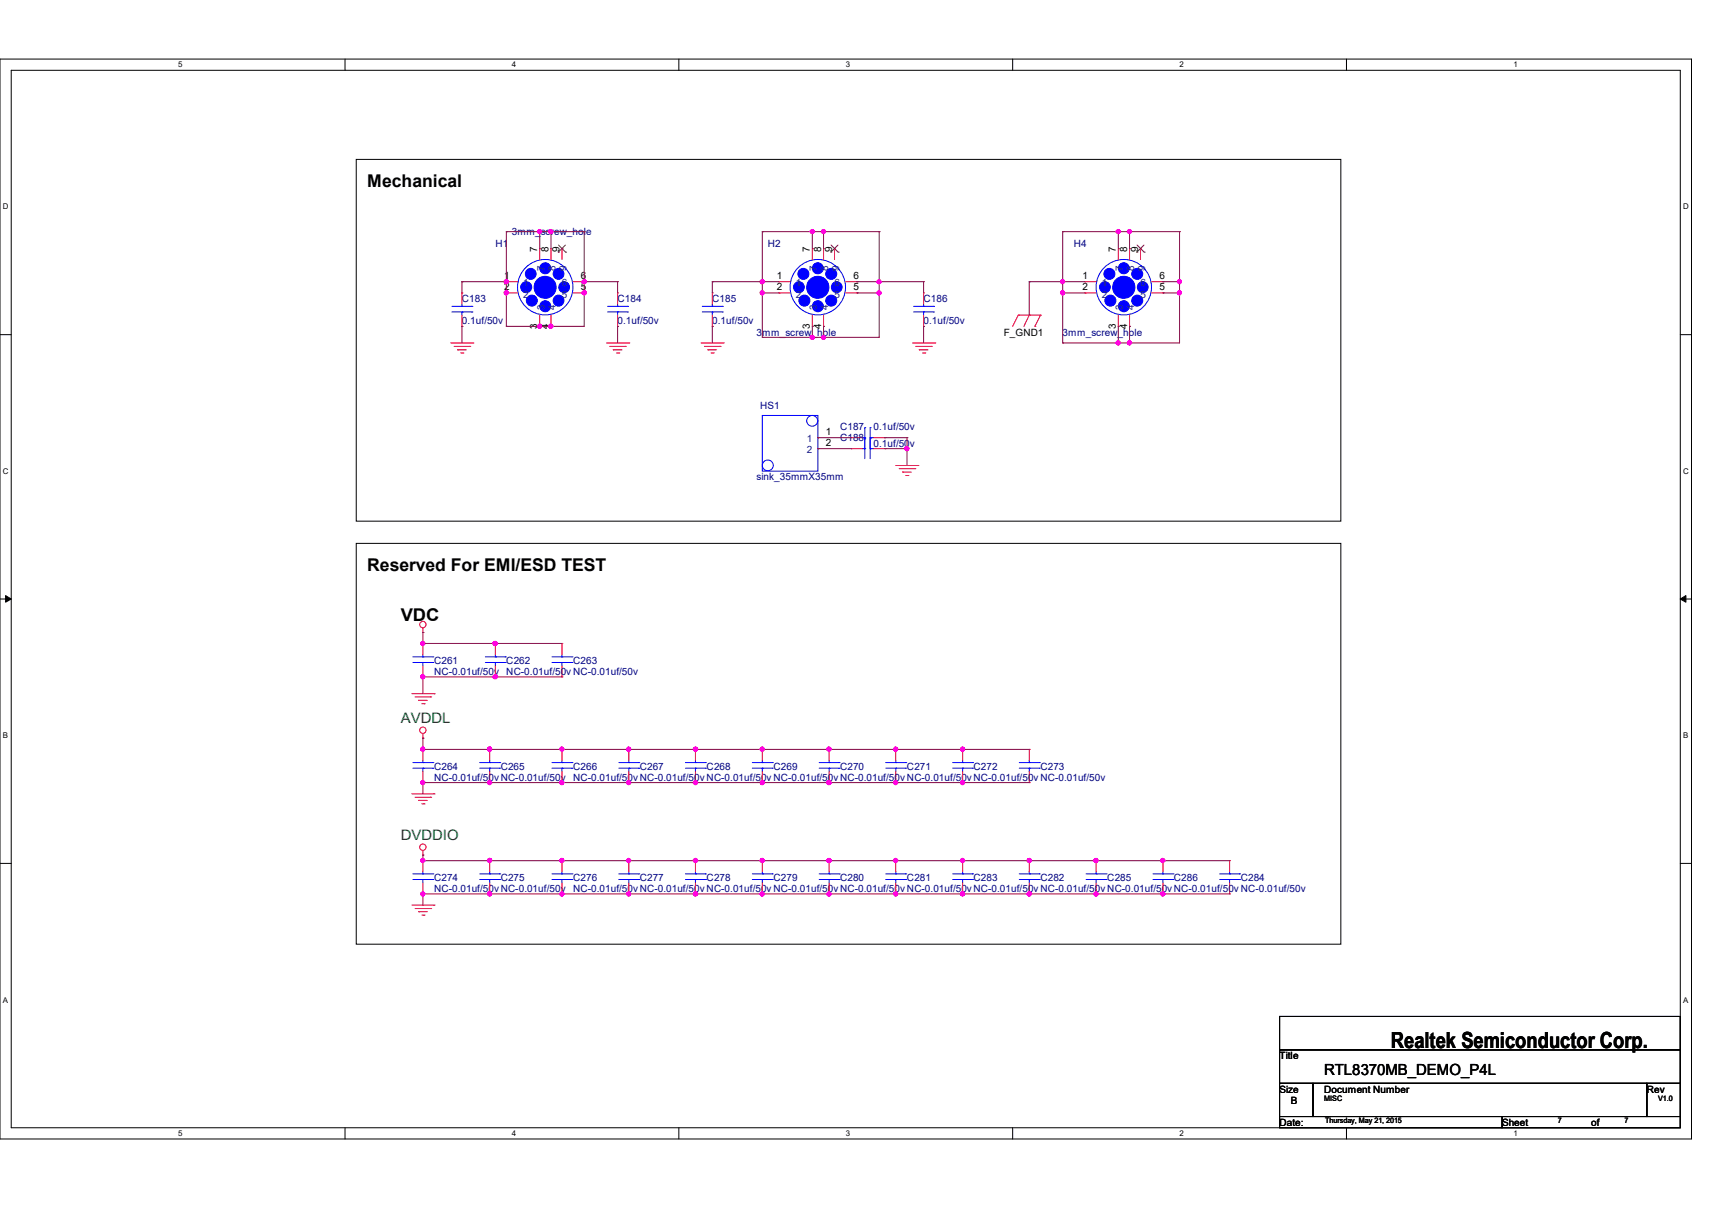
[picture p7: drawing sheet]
<svg xmlns="http://www.w3.org/2000/svg" width="297mm" height="210mm" viewBox="0 0 297 210" stroke-linecap="round" stroke-linejoin="round" font-family="sans-serif">
<path d="M0 10.2h293.5v187.3h-293.5zM1.9 12.2h289.6v183.4h-289.6z" fill="none" stroke="#000" stroke-width=".17"/>
<g fill="#fff">
<path d="M30.9 10.5h.8v1.5h-.8z"/>
<path d="M30.9 195.8h.8v1.5h-.8z"/>
</g>
<path d="M59.9 10.2v2M59.9 195.6v1.9" fill="none" stroke="#000" stroke-width=".17"/>
<g fill="#fff">
<path d="M88.8 10.5h.8v1.5h-.8z"/>
<path d="M88.8 195.8h.8v1.5h-.8z"/>
</g>
<path d="M117.8 10.2v2M117.8 195.6v1.9" fill="none" stroke="#000" stroke-width=".17"/>
<g fill="#fff">
<path d="M146.7 10.5h.8v1.5h-.8z"/>
<path d="M146.7 195.8h.8v1.5h-.8z"/>
</g>
<path d="M175.7 10.2v2M175.7 195.6v1.9" fill="none" stroke="#000" stroke-width=".17"/>
<g fill="#fff">
<path d="M204.6 10.5h.8v1.5h-.8z"/>
<path d="M204.6 195.8h.8v1.5h-.8z"/>
</g>
<path d="M233.6 10.2v2M233.6 195.6v1.9" fill="none" stroke="#000" stroke-width=".17"/>
<g fill="#fff">
<path d="M262.6 10.5h.7v1.5h-.7z"/>
<path d="M262.6 195.8h.7v1.5h-.7z"/>
<path d="M.5 35.1h1v1.5h-1z"/>
<path d="M292 35.1h1v1.5h-1z"/>
<path d="M.5 80.9h1v1.6h-1z"/>
<path d="M292 80.9h1v1.6h-1z"/>
</g>
<path d="M0 58h1.9M291.5 58h2" fill="none" stroke="#000" stroke-width=".17"/>
<g fill="#fff">
<path d="M.5 126.8h.9v1.5h-.9z"/>
<path d="M292 126.8h.9v1.5h-.9z"/>
</g>
<path d="M0 103.9h1.9M291.5 103.9h2" fill="none" stroke="#000" stroke-width=".17"/>
<path d="M1 103.3l.9 .6-.9 .5zM291.5 103.9l1-.6v1.1z" fill="#000" stroke="#000" stroke-width=".17"/>
<g fill="#fff">
<path d="M.5 172.6h.9v1.6h-.9z"/>
<path d="M292 172.6h.9v1.6h-.9z"/>
</g>
<path d="M61.8 27.6h170.8v62.8h-170.8zM61.8 94.2h170.8v69.5h-170.8zM0 149.7h1.9M291.5 149.7h2M222 176.3h69.5v5.8h-69.5zM222 182.1h69.5v5.8h-69.5zM222 187.9h5.8v5.7h-5.8zM222 193.6h38.6v2h-38.6zM227.8 187.9h57.9v5.7h-57.9zM260.6 193.6h30.9v2h-30.9zM285.7 187.9h5.8v5.7h-5.8z" fill="none" stroke="#000" stroke-width=".17"/>
<g fill="none" stroke="#f00" stroke-width=".17">
<path d="M78.2 59.5h3.8M80.1 50.8h.1M80.1 56.6h.1M80.1 50.8v1.9M80.1 54.7v1.9M82 59.5h.1M87.8 48.9h.1M87.8 50.8h.1M87.8 48.9h2M87.8 50.8h2M93.6 56.6h.1M93.6 43.1h.1"/>
<path d="M93.6 43.1v1.9M93.6 54.7v1.9M95.6 56.6h.1M95.6 43.1h.1M95.6 43.1v1.9M95.6 54.7v1.9M97.5 43.1h.1M97.5 43.1v1.9M99.4 48.9h1.9M99.4 50.8h1.9M101.3 50.8h.1M101.3 48.9h.1"/>
<path d="M105.2 59.5h3.9M107.1 50.8h.1M107.1 56.6h.1M107.1 50.8v1.9M107.1 54.7v1.9M109.1 59.5h.1M121.6 59.5h3.9M123.6 50.8h.1M123.6 56.6h.1M123.6 50.8v1.9M123.6 54.7v1.9M125.5 59.5h.1"/>
<path d="M135.1 48.9h.1M135.1 50.8h.1M135.1 48.9h2M135.1 50.8h2M140.9 56.6h.1M140.9 43.1h.1M140.9 43.1v1.9M140.9 54.7v1.9M142.9 56.6h.1M142.9 43.1h.1M142.9 43.1v1.9M142.9 54.7v1.9"/>
<path d="M144.8 43.1h.1M144.8 43.1v1.9M146.7 48.9h2M146.7 50.8h2M148.7 50.8h.1M148.7 48.9h.1M158.3 59.5h3.9M160.2 50.8h.1M160.2 56.6h.1M160.2 50.8v1.9M160.2 54.7v1.9M162.2 59.5h.1"/>
<path d="M176.7 54.7h.1M176.7 54.7l-1 1.9M176.7 54.7h3.8M178.6 54.7h.1M178.6 54.7l-1 1.9M179.5 56.6h.1M180.5 54.7h.1M180.5 54.7l-1 1.9M188.2 48.9h.1M188.2 50.8h.1M188.2 48.9h2M188.2 50.8h2"/>
<path d="M194 56.6h.1M194 43.1h.1M194 43.1v1.9M194 54.7v1.9M196 56.6h.1M196 43.1h.1M196 43.1v1.9M196 54.7v1.9M197.9 43.1h.1M197.9 43.1v1.9M199.8 48.9h2M199.8 50.8h2"/>
<path d="M201.8 50.8h.1M201.8 48.9h.1M78.8 60.1h2.7M79.4 60.7h.1M79.4 60.7h1.5M79.9 61.2h.4M80.3 61.2h.1M81.5 60.1h.1M105.8 60.1h2.7M106.4 60.7h.1M106.4 60.7h1.5M107 61.2h.4"/>
<path d="M107.4 61.2h.1M108.5 60.1h.1M122.2 60.1h2.7M122.8 60.7h.1M122.8 60.7h1.5M123.4 61.2h.3M123.7 61.2h.1M124.9 60.1h.1M141.9 75.9h.1M141.9 77.8h.1M147.7 75.9h.1M147.7 77.8h.1"/>
<path d="M147.7 75.9h1.9M147.7 77.8h1.9M151.6 75.9h1.9M151.6 77.8h1.9M153.5 75.9h.1M153.5 77.8h.1M158.9 60.1h2.7M159.5 60.7h.1M159.5 60.7h1.5M160.1 61.2h.3M160.4 61.2h.1M161.6 60.1h.1"/>
<path d="M155.4 80.7h3.9M156 81.3h2.7M156.6 81.9h.1M156.6 81.9h1.5M157.1 82.5h.4M157.5 82.5h.1M158.7 81.3h.1M159.3 80.7h.1M73.4 109.7h.1M73.4 111.6h.1M73.4 117.4h.1M73.4 108.9v.8"/>
<path d="M73.4 111.6v1.9M73.4 115.5v1.9M85.9 111.6h.1M85.9 117.4h.1M85.9 111.6v1.9M85.9 115.5v1.9M97.5 111.6h.1M97.5 117.4h.1M97.5 111.6v1.9M97.5 115.5v1.9M71.5 120.3h3.8M71.5 137.7h3.8"/>
<path d="M72 120.9h2.7M72 138.3h2.7M72.6 121.5h.1M72.6 138.8h.1M72.6 121.5h1.5M72.6 138.8h1.5M73.2 122h.4M73.2 139.4h.4M73.4 128h.1M73.4 130h.1M73.4 135.7h.1M73.4 127.3v.7"/>
<path d="M73.4 130v1.9M73.4 133.8v1.9M73.6 122h.1M73.6 139.4h.1M74.7 120.9h.1M74.7 138.3h.1M75.3 120.3h.1M75.3 137.7h.1M85 130h.1M85 135.7h.1M85 130v1.9M85 133.8v1.9"/>
<path d="M97.5 130h.1M97.5 135.7h.1M97.5 130v1.9M97.5 133.8v1.9M109.1 130h.1M109.1 135.7h.1M109.1 130v1.9M109.1 133.8v1.9M120.6 130h.1M120.6 135.7h.1M120.6 130v1.9M120.6 133.8v1.9"/>
<path d="M132.2 130h.1M132.2 135.7h.1M132.2 130v1.9M132.2 133.8v1.9M143.8 130h.1M143.8 135.7h.1M143.8 130v1.9M143.8 133.8v1.9M155.4 130h.1M155.4 135.7h.1M155.4 130v1.9M155.4 133.8v1.9"/>
<path d="M167 130h.1M167 135.7h.1M167 130v1.9M167 133.8v1.9M178.6 130h.1M178.6 135.7h.1M178.6 130v1.9M178.6 133.8v1.9M71.5 157h3.8M72 157.6h2.7M72.6 158.1h.1M72.6 158.1h1.5"/>
<path d="M73.2 158.7h.4M73.4 148.3h.1M73.4 149.3h.1M73.4 155h.1M73.4 147.5v.8M73.4 149.3v1.9M73.4 153.1v1.9M73.6 158.7h.1M74.7 157.6h.1M75.3 157h.1M85 149.3h.1M85 155h.1"/>
<path d="M85 149.3v1.9M85 153.1v1.9M97.5 149.3h.1M97.5 155h.1M97.5 149.3v1.9M97.5 153.1v1.9M109.1 149.3h.1M109.1 155h.1M109.1 149.3v1.9M109.1 153.1v1.9M120.6 149.3h.1M120.6 155h.1"/>
<path d="M120.6 149.3v1.9M120.6 153.1v1.9M132.2 149.3h.1M132.2 155h.1M132.2 149.3v1.9M132.2 153.1v1.9M143.8 149.3h.1M143.8 155h.1M143.8 149.3v1.9M143.8 153.1v1.9M155.4 149.3h.1M155.4 155h.1"/>
<path d="M155.4 149.3v1.9M155.4 153.1v1.9M167 149.3h.1M167 155h.1M167 149.3v1.9M167 153.1v1.9M178.6 149.3h.1M178.6 155h.1M178.6 149.3v1.9M178.6 153.1v1.9M190.2 149.3h.1M190.2 155h.1"/>
<path d="M190.2 149.3v1.9M190.2 153.1v1.9M201.8 149.3h.1M201.8 155h.1M201.8 149.3v1.9M201.8 153.1v1.9M213.3 149.3h.1M213.3 155h.1M213.3 149.3v1.9M213.3 153.1v1.9"/>
<circle cx="73.4" cy="108.3" r=".55"/>
<circle cx="73.4" cy="126.6" r=".55"/>
<circle cx="73.4" cy="146.9" r=".55"/>
</g>
<g fill="none" stroke="#00f" stroke-width=".17">
<path d="M78.4 54.1h3.5M78.4 53.1h3.5M80.1 53.1h.1M80.1 54.1h.1M80.1 52.7v.4M80.1 54.1v.6M81.9 54.1h.1M81.9 53.1h.1M105.4 54.1h3.5M105.4 53.1h3.5M107.1 53.1h.1M107.1 54.1h.1"/>
<path d="M107.1 52.7v.4M107.1 54.1v.6M108.9 54.1h.1M108.9 53.1h.1M121.8 54.1h3.5M121.8 53.1h3.5M123.6 53.1h.1M123.6 54.1h.1M123.6 52.7v.4M123.6 54.1v.6M125.3 54.1h.1M125.3 53.1h.1"/>
<path d="M158.5 54.1h3.5M158.5 53.1h3.5M160.2 53.1h.1M160.2 54.1h.1M160.2 52.7v.4M160.2 54.1v.6M162 54.1h.1M162 53.1h.1M132.2 72.1h9.7v9.6h-9.7zM149.6 75.9h.4M149.6 77.8h.4M150 75.9h.1"/>
<path d="M150 74.2h.1M150 77.8h.1M150 76.1h.1M150 74.2v5.3M151 74.2h.1M151 75.9h.1M151 76.1h.1M151 77.8h.1M151 75.9h.6M151 74.2v5.3M151 77.8h.6M71.6 114.9h3.5"/>
<path d="M71.6 113.9h3.5M73.4 113.9h.1M73.4 114.9h.1M73.4 113.5v.4M73.4 114.9v.6M75.1 114.9h.1M75.1 113.9h.1M84.2 114.9h3.5M84.2 113.9h3.5M85.9 113.9h.1M85.9 114.9h.1M85.9 113.5v.4"/>
<path d="M85.9 114.9v.6M87.7 114.9h.1M87.7 113.9h.1M95.8 114.9h3.4M95.8 113.9h3.4M97.5 113.9h.1M97.5 114.9h.1M97.5 113.5v.4M97.5 114.9v.6M99.2 114.9h.1M99.2 113.9h.1M71.6 133.2h3.5"/>
<path d="M71.6 132.2h3.5M73.4 132.2h.1M73.4 133.2h.1M73.4 131.9v.3M73.4 133.2v.6M75.1 133.2h.1M75.1 132.2h.1M83.2 133.2h3.5M83.2 132.2h3.5M85 132.2h.1M85 133.2h.1M85 131.9v.3"/>
<path d="M85 133.2v.6M86.7 133.2h.1M86.7 132.2h.1M95.8 133.2h3.4M95.8 132.2h3.4M97.5 132.2h.1M97.5 133.2h.1M97.5 131.9v.3M97.5 133.2v.6M99.2 133.2h.1M99.2 132.2h.1M107.4 133.2h3.4"/>
<path d="M107.4 132.2h3.4M109.1 132.2h.1M109.1 133.2h.1M109.1 131.9v.3M109.1 133.2v.6M110.8 133.2h.1M110.8 132.2h.1M118.9 133.2h3.5M118.9 132.2h3.5M120.6 132.2h.1M120.6 133.2h.1M120.6 131.9v.3"/>
<path d="M120.6 133.2v.6M122.4 133.2h.1M122.4 132.2h.1M130.5 133.2h3.5M130.5 132.2h3.5M132.2 132.2h.1M132.2 133.2h.1M132.2 131.9v.3M132.2 133.2v.6M134 133.2h.1M134 132.2h.1M142.1 133.2h3.5"/>
<path d="M142.1 132.2h3.5M143.8 132.2h.1M143.8 133.2h.1M143.8 131.9v.3M143.8 133.2v.6M145.6 133.2h.1M145.6 132.2h.1M153.7 133.2h3.4M153.7 132.2h3.4M155.4 132.2h.1M155.4 133.2h.1M155.4 131.9v.3"/>
<path d="M155.4 133.2v.6M157.1 133.2h.1M157.1 132.2h.1M165.3 133.2h3.4M165.3 132.2h3.4M167 132.2h.1M167 133.2h.1M167 131.9v.3M167 133.2v.6M168.7 133.2h.1M168.7 132.2h.1M176.8 133.2h3.5"/>
<path d="M176.8 132.2h3.5M178.6 132.2h.1M178.6 133.2h.1M178.6 131.9v.3M178.6 133.2v.6M180.3 133.2h.1M180.3 132.2h.1M71.6 152.5h3.5M71.6 151.6h3.5M73.4 151.6h.1M73.4 152.5h.1M73.4 151.2v.4"/>
<path d="M73.4 152.5v.6M75.1 152.5h.1M75.1 151.6h.1M83.2 152.5h3.5M83.2 151.6h3.5M85 151.6h.1M85 152.5h.1M85 151.2v.4M85 152.5v.6M86.7 152.5h.1M86.7 151.6h.1M95.8 152.5h3.4"/>
<path d="M95.8 151.6h3.4M97.5 151.6h.1M97.5 152.5h.1M97.5 151.2v.4M97.5 152.5v.6M99.2 152.5h.1M99.2 151.6h.1M107.4 152.5h3.4M107.4 151.6h3.4M109.1 151.6h.1M109.1 152.5h.1M109.1 151.2v.4"/>
<path d="M109.1 152.5v.6M110.8 152.5h.1M110.8 151.6h.1M118.9 152.5h3.5M118.9 151.6h3.5M120.6 151.6h.1M120.6 152.5h.1M120.6 151.2v.4M120.6 152.5v.6M122.4 152.5h.1M122.4 151.6h.1M130.5 152.5h3.5"/>
<path d="M130.5 151.6h3.5M132.2 151.6h.1M132.2 152.5h.1M132.2 151.2v.4M132.2 152.5v.6M134 152.5h.1M134 151.6h.1M142.1 152.5h3.5M142.1 151.6h3.5M143.8 151.6h.1M143.8 152.5h.1M143.8 151.2v.4"/>
<path d="M143.8 152.5v.6M145.6 152.5h.1M145.6 151.6h.1M153.7 152.5h3.4M153.7 151.6h3.4M155.4 151.6h.1M155.4 152.5h.1M155.4 151.2v.4M155.4 152.5v.6M157.1 152.5h.1M157.1 151.6h.1M165.3 152.5h3.4"/>
<path d="M165.3 151.6h3.4M167 151.6h.1M167 152.5h.1M167 151.2v.4M167 152.5v.6M168.7 152.5h.1M168.7 151.6h.1M176.8 152.5h3.5M176.8 151.6h3.5M178.6 151.6h.1M178.6 152.5h.1M178.6 151.2v.4"/>
<path d="M178.6 152.5v.6M180.3 152.5h.1M180.3 151.6h.1M188.4 152.5h3.5M188.4 151.6h3.5M190.2 151.6h.1M190.2 152.5h.1M190.2 151.2v.4M190.2 152.5v.6M191.9 152.5h.1M191.9 151.6h.1M200 152.5h3.5"/>
<path d="M200 151.6h3.5M201.8 151.6h.1M201.8 152.5h.1M201.8 151.2v.4M201.8 152.5v.6M203.5 152.5h.1M203.5 151.6h.1M211.6 152.5h3.5M211.6 151.6h3.5M213.3 151.6h.1M213.3 152.5h.1M213.3 151.2v.4"/>
<path d="M213.3 152.5v.6M215.1 152.5h.1M215.1 151.6h.1"/>
<circle cx="94.6" cy="49.8" r="4.8"/>
<circle cx="141.9" cy="49.8" r="4.8"/>
<circle cx="195" cy="49.8" r="4.8"/>
<circle cx="140.9" cy="73" r=".94"/>
<circle cx="133.2" cy="80.7" r=".94"/>
</g>
<g fill="#00f" stroke="#00f" stroke-width=".17">
<circle cx="195" cy="49.8" r="1.92"/>
<circle cx="198.2" cy="49.8" r=".94"/>
<circle cx="197.3" cy="52.1" r=".95"/>
<circle cx="195" cy="53.1" r=".95"/>
<circle cx="192.6" cy="52.1" r=".95"/>
<circle cx="191.7" cy="49.8" r=".94"/>
<circle cx="192.5" cy="47.5" r=".95"/>
<circle cx="195" cy="46.5" r=".95"/>
<circle cx="197.3" cy="47.5" r=".95"/>
<circle cx="141.9" cy="49.8" r="1.92"/>
<circle cx="145.2" cy="49.8" r=".94"/>
<circle cx="144.2" cy="52.1" r=".95"/>
<circle cx="141.9" cy="53.1" r=".95"/>
<circle cx="139.6" cy="52.1" r=".95"/>
<circle cx="138.6" cy="49.8" r=".94"/>
<circle cx="139.4" cy="47.5" r=".95"/>
<circle cx="141.9" cy="46.5" r=".95"/>
<circle cx="144.2" cy="47.5" r=".95"/>
<circle cx="94.6" cy="49.8" r="1.91"/>
<circle cx="97.9" cy="49.8" r=".94"/>
<circle cx="96.9" cy="52.1" r=".94"/>
<circle cx="94.6" cy="53.1" r=".95"/>
<circle cx="92.3" cy="52.1" r=".95"/>
<circle cx="91.3" cy="49.8" r=".95"/>
<circle cx="92.1" cy="47.5" r=".94"/>
<circle cx="94.6" cy="46.5" r=".95"/>
<circle cx="96.9" cy="47.5" r=".94"/>
</g>
<path d="M96.9 43.7h.1M96.9 42.5l1.2 1.2M98.1 42.5l-1.2 1.2M98.1 43.7h.1M144.1 43.7h.1M144.2 42.5l1.2 1.2M145.4 42.5l-1.3 1.2M145.4 43.7h.1M197.2 43.7h.1M197.3 42.5l1.2 1.2M198.5 42.5l-1.3 1.2M198.5 43.7h.1" fill="none" stroke="#804000" stroke-width=".17"/>
<g fill="none" stroke="#800040" stroke-width=".17">
<path d="M80.1 48.9h.1M80.1 56.6h.1M80.1 48.9h7.7M80.1 48.9v1.9M80.1 56.6v2.9M87.8 50.8h.1M87.8 48.9h.1M87.8 56.6h.1M87.8 40.2h.1M87.8 40.2v16.4M87.8 40.2h13.5M93.6 40.2h.1"/>
<path d="M93.6 56.6h.1M93.6 40.2v2.9M95.6 40.2h.1M95.6 56.6h.1M95.6 40.2v2.9M101.3 48.9h.1M101.3 50.8h.1M101.3 40.2h.1M101.3 40.2v16.4h-13.5M101.3 48.9h5.8M107.1 48.9h.1M107.1 56.6h.1"/>
<path d="M107.1 48.9v1.9M107.1 56.6v2.9M123.6 48.9h.1M123.6 56.6h.1M123.6 48.9h11.5M123.6 48.9v1.9M123.6 56.6v2.9M132.2 40.2h.1M132.2 48.9h.1M132.2 50.8h.1M132.2 58.5h.1M132.2 40.2h20.3"/>
<path d="M132.2 40.2v18.3M132.2 50.8h2.9M140.9 40.2h.1M140.9 58.5h.1M140.9 56.6h.1M140.9 40.2v2.9M140.9 56.6v1.9M142.9 58.5h.1M142.9 40.2h.1M142.9 56.6h.1M142.9 40.2v2.9M142.9 56.6v1.9"/>
<path d="M148.7 50.8h.1M148.7 48.9h.1M148.7 48.9h11.5M148.7 50.8h3.8M152.5 50.8h.1M152.5 48.9h.1M152.5 40.2h.1M152.5 40.2v18.3h-20.3M160.2 48.9h.1M160.2 56.6h.1M160.2 48.9v1.9M160.2 56.6v2.9"/>
<path d="M178.6 48.9h.1M178.6 48.9h9.6M178.6 48.9v5.8M184.4 40.2h.1M184.4 50.8h.1M184.4 48.9h.1M184.4 59.5h.1M184.4 40.2h20.2M184.4 50.8h3.8M184.4 40.2v19.3M194 40.2h.1M194 56.6h.1"/>
<path d="M194 59.5h.1M194 40.2v2.9M194 56.6v2.9M196 40.2h.1M196 56.6h.1M196 59.5h.1M196 40.2v2.9M196 56.6v2.9M201.8 50.8h.1M201.8 48.9h.1M201.8 48.9h2.8M201.8 50.8h2.8"/>
<path d="M204.6 48.9h.1M204.6 50.8h.1M204.6 40.2h.1M204.6 40.2v19.3h-20.2M141.9 75.9h.1M141.9 77.8h.1M141.9 75.9h5.8M141.9 77.8h5.8M153.5 75.9h.1M153.5 77.8h.1M153.5 75.9h3.9M153.5 77.8h3.9"/>
<path d="M157.4 77.8h.1M157.4 75.9h.1M157.4 75.9v4.8M73.4 109.7h.1M73.4 117.4h.1M73.4 111.6h.1M73.4 109.7v1.9M73.4 117.4v2.9M73.4 111.6h24.1M73.4 117.4h24.1M85.9 111.6h.1M85.9 117.4h.1"/>
<path d="M73.4 135.7h.1M73.4 128h.1M73.4 130h.1M73.4 128v2M73.4 135.7v2M73.4 130h105.2M73.4 135.7h105.2M85 130h.1M85 135.7h.1M97.5 130h.1M97.5 135.7h.1M109.1 130h.1"/>
<path d="M109.1 135.7h.1M120.6 130h.1M120.6 135.7h.1M132.2 130h.1M132.2 135.7h.1M143.8 130h.1M143.8 135.7h.1M155.4 135.7h.1M155.4 130h.1M167 130h.1M167 135.7h.1M73.4 148.3h.1"/>
<path d="M73.4 149.3h.1M73.4 155h.1M73.4 148.3v1M73.4 155v2M73.4 149.3h139.9M73.4 155h139.9M85 149.3h.1M85 155h.1M97.5 149.3h.1M97.5 155h.1M109.1 149.3h.1M109.1 155h.1"/>
<path d="M120.6 149.3h.1M120.6 155h.1M132.2 149.3h.1M132.2 155h.1M143.8 149.3h.1M143.8 155h.1M155.4 149.3h.1M155.4 155h.1M167 149.3h.1M167 155h.1M178.6 149.3h.1M178.6 155h.1"/>
<path d="M190.2 155h.1M190.2 149.3h.1M201.8 149.3h.1M201.8 155h.1"/>
</g>
<g fill="#f0f" stroke="#f0f" stroke-width=".17">
<circle cx="87.8" cy="50.8" r=".36"/>
<circle cx="157.3" cy="77.8" r=".36"/>
<circle cx="87.8" cy="48.9" r=".36"/>
<circle cx="101.4" cy="48.9" r=".37"/>
<circle cx="101.4" cy="50.8" r=".37"/>
<circle cx="95.6" cy="40.2" r=".37"/>
<circle cx="93.6" cy="40.2" r=".36"/>
<circle cx="93.6" cy="56.6" r=".36"/>
<circle cx="95.6" cy="56.6" r=".37"/>
<circle cx="140.9" cy="40.2" r=".36"/>
<circle cx="132.2" cy="48.9" r=".36"/>
<circle cx="132.2" cy="50.8" r=".36"/>
<circle cx="152.5" cy="50.8" r=".36"/>
<circle cx="152.5" cy="48.9" r=".36"/>
<circle cx="142.9" cy="40.2" r=".36"/>
<circle cx="142.9" cy="58.5" r=".36"/>
<circle cx="140.9" cy="58.5" r=".36"/>
<circle cx="194" cy="40.2" r=".36"/>
<circle cx="184.3" cy="48.9" r=".36"/>
<circle cx="195.9" cy="40.2" r=".36"/>
<circle cx="204.6" cy="48.9" r=".36"/>
<circle cx="194" cy="59.5" r=".36"/>
<circle cx="184.3" cy="50.8" r=".36"/>
<circle cx="195.9" cy="59.5" r=".36"/>
<circle cx="204.6" cy="50.8" r=".36"/>
<circle cx="85.9" cy="111.6" r=".37"/>
<circle cx="85.9" cy="117.4" r=".37"/>
<circle cx="73.3" cy="117.4" r=".36"/>
<circle cx="84.9" cy="129.9" r=".36"/>
<circle cx="73.3" cy="129.9" r=".36"/>
<circle cx="143.8" cy="129.9" r=".37"/>
<circle cx="167" cy="129.9" r=".36"/>
<circle cx="120.7" cy="129.9" r=".37"/>
<circle cx="109.1" cy="129.9" r=".36"/>
<circle cx="132.2" cy="129.9" r=".36"/>
<circle cx="97.5" cy="129.9" r=".36"/>
<circle cx="167" cy="135.7" r=".36"/>
<circle cx="143.8" cy="135.7" r=".37"/>
<circle cx="97.5" cy="135.7" r=".36"/>
<circle cx="109.1" cy="135.7" r=".36"/>
<circle cx="155.4" cy="135.7" r=".36"/>
<circle cx="84.9" cy="135.7" r=".36"/>
<circle cx="132.2" cy="135.7" r=".36"/>
<circle cx="73.3" cy="135.7" r=".36"/>
<circle cx="120.7" cy="135.7" r=".37"/>
<circle cx="84.9" cy="149.2" r=".36"/>
<circle cx="73.3" cy="149.2" r=".36"/>
<circle cx="109.1" cy="149.2" r=".36"/>
<circle cx="201.7" cy="149.2" r=".37"/>
<circle cx="143.8" cy="149.2" r=".37"/>
<circle cx="178.6" cy="149.2" r=".37"/>
<circle cx="120.7" cy="149.2" r=".37"/>
<circle cx="97.5" cy="149.2" r=".36"/>
<circle cx="132.2" cy="149.2" r=".36"/>
<circle cx="155.4" cy="149.2" r=".36"/>
<circle cx="167" cy="149.2" r=".36"/>
<circle cx="201.7" cy="155" r=".37"/>
<circle cx="120.7" cy="155" r=".37"/>
<circle cx="143.8" cy="155" r=".37"/>
<circle cx="84.9" cy="155" r=".36"/>
<circle cx="167" cy="155" r=".36"/>
<circle cx="97.5" cy="155" r=".36"/>
<circle cx="73.3" cy="155" r=".36"/>
<circle cx="190.1" cy="155" r=".36"/>
<circle cx="132.2" cy="155" r=".36"/>
<circle cx="178.6" cy="155" r=".37"/>
<circle cx="155.4" cy="155" r=".36"/>
<circle cx="109.1" cy="155" r=".36"/>
<circle cx="190.1" cy="149.2" r=".36"/>
<circle cx="155.4" cy="129.9" r=".36"/>
<circle cx="73.3" cy="111.6" r=".36"/>
</g>
<text font-size="3.9" x="241.3" y="181.8">Realtek Semiconductor Corp.</text>
<g font-size="3">
<text x="63.7" y="32.4">Mechanical</text>
<text x="63.7" y="99">Reserved For EMI/ESD TEST</text>
<text x="69.5" y="107.7">VDC</text>
</g>
<text font-size="2.7" x="229.7" y="186.4">RTL8370MB_DEMO_P4L</text>
<g font-size="2.5" fill="#008000">
<text x="69.5" y="125.4">AVDDL</text>
<text x="69.5" y="145.7">DVDDIO</text>
</g>
<g font-size="1.7" fill="#000080">
<text x="88.8" y="40.8">3mm_screw_hole</text>
<text x="85.9" y="42.8">H1</text>
<text x="133.2" y="42.8">H2</text>
<text x="186.3" y="42.8">H4</text>
<text x="80.1" y="52.4">C183</text>
<text x="107.1" y="52.4">C184</text>
<text x="123.6" y="52.4">C185</text>
<text x="160.2" y="52.4">C186</text>
<text x="80.1" y="56.3">0.1uf/50v</text>
<text x="107.1" y="56.3">0.1uf/50v</text>
<text x="123.6" y="56.3">0.1uf/50v</text>
<text x="131.3" y="58.2">3mm_screw_hole</text>
<text x="160.2" y="56.3">0.1uf/50v</text>
<text x="184.4" y="58.2">3mm_screw_hole</text>
<text x="131.9" y="70.9">HS1</text>
<text x="145.7" y="74.6">C187</text>
<text x="145.7" y="76.5">C188</text>
<text x="151.6" y="77.5">0.1uf/50v</text>
<text x="151.6" y="74.6">0.1uf/50v</text>
<text x="131.3" y="83.3">sink_35mmX35mm</text>
<text x="75.3" y="115.1">C261</text>
<text x="75.3" y="117.1">NC-0.01uf/50v</text>
<text x="87.8" y="115.1">C262</text>
<text x="87.8" y="117.1">NC-0.01uf/50v NC-0.01uf/50v</text>
<text x="99.4" y="115.1">C263</text>
<text x="75.3" y="133.5">C264</text>
<text x="75.3" y="135.4">NC-0.01uf/50vNC-0.01uf/50v</text>
<text x="86.9" y="133.5">C265</text>
<text x="99.4" y="133.5">C266</text>
<text x="99.4" y="135.4">NC-0.01uf/50vNC-0.01uf/50v NC-0.01uf/50v NC-0.01uf/50vNC-0.01uf/50v NC-0.01uf/50vNC-0.01uf/50v NC-0.01uf/50v</text>
<text x="111" y="133.5">C267</text>
<text x="122.6" y="133.5">C268</text>
<text x="134.2" y="133.5">C269</text>
<text x="145.7" y="133.5">C270</text>
<text x="157.3" y="133.5">C271</text>
<text x="168.9" y="133.5">C272</text>
<text x="180.5" y="133.5">C273</text>
<text x="75.3" y="152.8">C274</text>
<text x="75.3" y="154.7">NC-0.01uf/50vNC-0.01uf/50v</text>
<text x="86.9" y="152.8">C275</text>
<text x="99.4" y="152.8">C276</text>
<text x="99.4" y="154.7">NC-0.01uf/50vNC-0.01uf/50v NC-0.01uf/50v NC-0.01uf/50vNC-0.01uf/50v NC-0.01uf/50vNC-0.01uf/50v NC-0.01uf/50v NC-0.01uf/50vNC-0.01uf/50v NC-0.01uf/50v</text>
<text x="111" y="152.8">C277</text>
<text x="122.6" y="152.8">C278</text>
<text x="134.2" y="152.8">C279</text>
<text x="145.7" y="152.8">C280</text>
<text x="157.3" y="152.8">C281</text>
<text x="168.9" y="152.8">C283</text>
<text x="180.5" y="152.8">C282</text>
<text x="192.1" y="152.8">C285</text>
<text x="203.7" y="152.8">C286</text>
<text x="215.3" y="152.8">C284</text>
</g>
<g font-size="1.7">
<text x="93.2" y="43.6" transform="rotate(-90 93.2 43.6)">7</text>
<text x="95.2" y="43.6" transform="rotate(-90 95.2 43.6)">8</text>
<text x="97.1" y="43.6" transform="rotate(-90 97.1 43.6)">9</text>
<text x="140.5" y="43.6" transform="rotate(-90 140.5 43.6)">7</text>
<text x="142.4" y="43.6" transform="rotate(-90 142.4 43.6)">8</text>
<text x="144.4" y="43.6" transform="rotate(-90 144.4 43.6)">9</text>
<text x="193.6" y="43.6" transform="rotate(-90 193.6 43.6)">7</text>
<text x="195.5" y="43.6" transform="rotate(-90 195.5 43.6)">8</text>
<text x="197.4" y="43.6" transform="rotate(-90 197.4 43.6)">9</text>
<text x="87.5" y="48.4">1</text>
<text x="87.5" y="50.4">2</text>
<text x="100.8" y="50.4">5</text>
<text x="100.8" y="48.4">6</text>
<text x="134.7" y="48.4">1</text>
<text x="134.7" y="50.4">2</text>
<text x="148.1" y="50.4">5</text>
<text x="148.1" y="48.4">6</text>
<text x="187.8" y="48.4">1</text>
<text x="187.8" y="50.4">2</text>
<text x="201.2" y="50.4">5</text>
<text x="201.2" y="48.4">6</text>
<text x="93.2" y="57" transform="rotate(-90 93.2 57)">3</text>
<text x="95.2" y="57" transform="rotate(-90 95.2 57)">4</text>
<text x="140.5" y="57" transform="rotate(-90 140.5 57)">3</text>
<text x="142.4" y="57" transform="rotate(-90 142.4 57)">4</text>
<text x="174.2" y="58.2">F_GND1</text>
<text x="193.6" y="57" transform="rotate(-90 193.6 57)">3</text>
<text x="195.5" y="57" transform="rotate(-90 195.5 57)">4</text>
<text x="143.3" y="75.5">1</text>
<text x="143.3" y="77.4">2</text>
<text x="222" y="183.7">Title</text>
<text x="222" y="189.5">Size</text>
<text x="223.9" y="191.4">B</text>
<text x="229.7" y="189.5">Document Number</text>
<text x="285.7" y="189.5">Rev</text>
<text x="222" y="195.2">Date:</text>
<text x="260.6" y="195.2">Sheet</text>
<text x="276" y="195.2">of</text>
</g>
<g font-size="1.7" fill="#004080">
<text x="94.4" y="46.9" transform="rotate(-90 94.4 46.9)">7</text>
<text x="96.4" y="46.9" transform="rotate(-90 96.4 46.9)">8</text>
<text x="98.3" y="46.9" transform="rotate(-90 98.3 46.9)">9</text>
<text x="141.7" y="46.9" transform="rotate(-90 141.7 46.9)">7</text>
<text x="143.7" y="46.9" transform="rotate(-90 143.7 46.9)">8</text>
<text x="145.6" y="46.9" transform="rotate(-90 145.6 46.9)">9</text>
<text x="194.8" y="46.9" transform="rotate(-90 194.8 46.9)">7</text>
<text x="196.8" y="46.9" transform="rotate(-90 196.8 46.9)">8</text>
<text x="198.7" y="46.9" transform="rotate(-90 198.7 46.9)">9</text>
<text x="90.8" y="49.7">1</text>
<text x="90.8" y="51.6">2</text>
<text x="94.4" y="53.7" transform="rotate(-90 94.4 53.7)">3</text>
<text x="96.4" y="53.7" transform="rotate(-90 96.4 53.7)">4</text>
<text x="97.5" y="51.6">5</text>
<text x="97.5" y="49.7">6</text>
<text x="138" y="49.7">1</text>
<text x="138" y="51.6">2</text>
<text x="141.7" y="53.7" transform="rotate(-90 141.7 53.7)">3</text>
<text x="143.7" y="53.7" transform="rotate(-90 143.7 53.7)">4</text>
<text x="144.8" y="51.6">5</text>
<text x="144.8" y="49.7">6</text>
<text x="191.1" y="49.7">1</text>
<text x="191.1" y="51.6">2</text>
<text x="194.8" y="53.7" transform="rotate(-90 194.8 53.7)">3</text>
<text x="196.8" y="53.7" transform="rotate(-90 196.8 53.7)">4</text>
<text x="197.9" y="51.6">5</text>
<text x="197.9" y="49.7">6</text>
<text x="140" y="76.7">1</text>
<text x="140" y="78.6">2</text>
</g>
<g font-size="1.4">
<text x="30.9" y="11.7">5</text>
<text x="88.8" y="11.7">4</text>
<text x="146.7" y="11.7">3</text>
<text x="204.6" y="11.7">2</text>
<text x="262.6" y="11.7">1</text>
<text x=".5" y="36.3">D</text>
<text x="292" y="36.3">D</text>
<text x=".5" y="82.2">C</text>
<text x="292" y="82.2">C</text>
<text x=".5" y="128">B</text>
<text x="292" y="128">B</text>
<text x=".5" y="173.9">A</text>
<text x="292" y="173.9">A</text>
<text x="30.9" y="197">5</text>
<text x="88.8" y="197">4</text>
<text x="146.7" y="197">3</text>
<text x="204.6" y="197">2</text>
<text x="262.6" y="197">1</text>
</g>
<g font-size="1.3">
<text x="229.7" y="191">MISC</text>
<text x="287.6" y="191">V1.0</text>
<text x="229.9" y="194.8">Thursday, May 21, 2015</text>
<text x="270.2" y="194.8">7</text>
<text x="281.8" y="194.8">7</text>
</g>
</svg>
